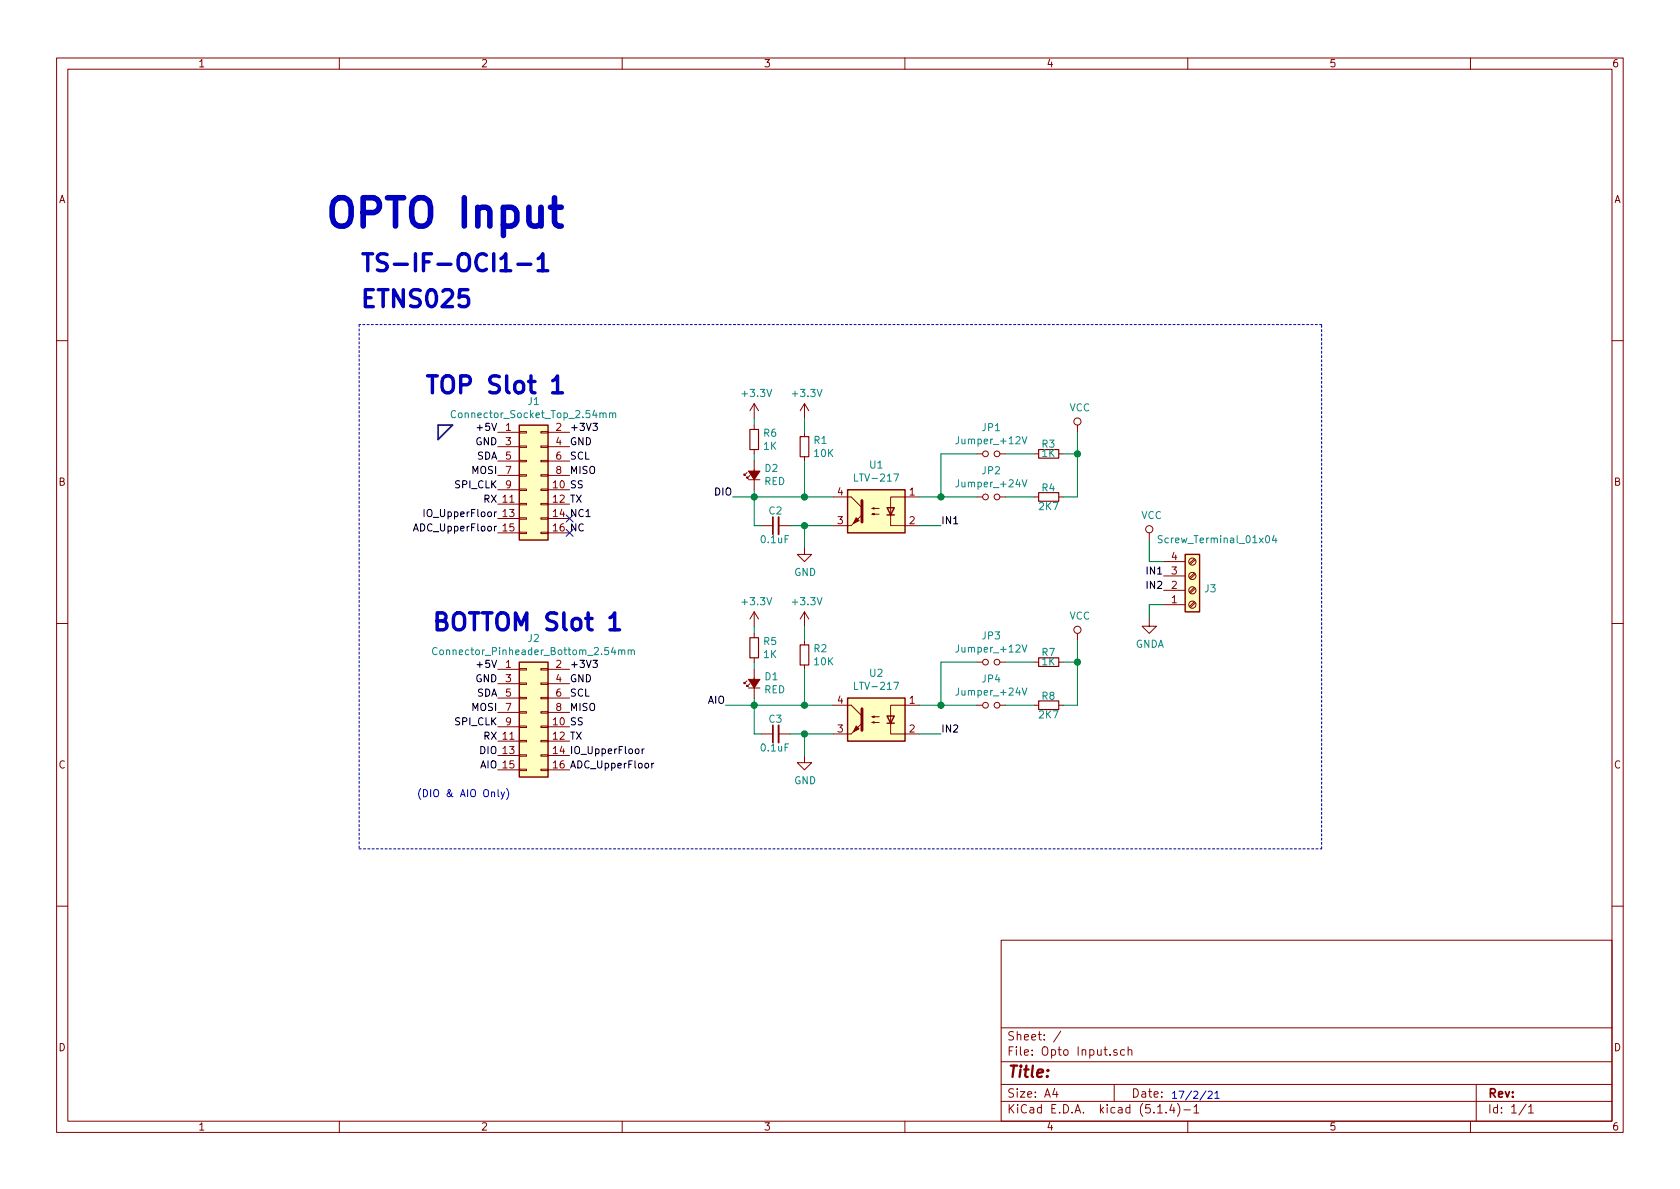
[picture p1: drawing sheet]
<svg xmlns="http://www.w3.org/2000/svg" width="297mm" height="210mm" viewBox="0 0 297 210" stroke-linecap="round" stroke-linejoin="round" font-family="sans-serif">
<g fill="none" stroke="#840000" stroke-width=".18">
<path d="M10 10.3h277v189.9h-277zM12 12.2h273v186.1h-273zM60 10.3v1.9M110 10.3v1.9M160 10.3v1.9M210 10.3v1.9M260 10.3v1.9M10 60.2h2M88 76.4h3.8M88 79h3.8M91.8 78.9h1.3v.2h-1.3zM91.8 76.3h1.3v.3h-1.3z"/>
<path d="M95.6 78.9h1.3v.2h-1.3zM95.6 76.3h1.3v.3h-1.3zM96.9 76.4h3.8M96.9 79h3.8M133.3 71.4v2.5M133.3 75.2v.7M133.3 79.5v.8M133.3 71.4l-.7 1.2M133.3 71.4l.8 1.2M142.2 71.4v2.5M142.2 76.4v.8M142.2 71.4l-.7 1.2"/>
<path d="M142.2 71.4l.8 1.2M190.5 75.2v1.2M285 60.2h2M88 86.6h3.8M88 89.1h3.8M88 91.7h3.8M88 94.2h3.8M88 81.5h3.8M88 84.1h3.8M91.8 89h1.3v.3h-1.3zM91.8 91.6h1.3v.2h-1.3zM91.8 94.1h1.3v.3h-1.3z"/>
<path d="M91.8 86.5h1.3v.2h-1.3zM91.8 81.4h1.3v.3h-1.3zM91.8 83.9h1.3v.3h-1.3zM95.6 89h1.3v.3h-1.3zM95.6 91.6h1.3v.2h-1.3zM95.6 94.1h1.3v.3h-1.3zM95.6 86.5h1.3v.2h-1.3zM95.6 81.4h1.3v.3h-1.3zM95.6 83.9h1.3v.3h-1.3zM96.9 86.6h3.8M96.9 89.1h3.8M96.9 91.7h3.8"/>
<path d="M96.9 94.2h3.8M96.9 81.5h3.8M96.9 84.1h3.8M132.1 83.6l-.5 .5v-.3v.3h.2M132.3 84.8h2.1M132.6 84.1l-.5 .5v-.3v.3h.2M133.3 81.5v5.1M134.6 93h2.1M137.7 93h2M142.2 96.8v1.2h1.3l-1.3 1.3-1.2-1.3h1.2M142.2 80.8v.7M147.3 87.9h3.2l1.9 1.9"/>
<path d="M147.3 93h3.2M154.2 90.9l.4-.1v.3l-.4-.2h1.2M154.2 89.9l.4-.1v.2l-.4-.1h1.2M157.5 91.1v1.9h5.1M162.6 87.9h-5.1v3.3M172.7 80.3h1M172.7 87.9h1M176.8 80.3h1M176.8 87.9h1M182.9 80.3h.7M182.9 87.9h.7M187.2 80.3h.8"/>
<path d="M187.2 87.9h.8M203.2 94.2v1.3M205.7 99.3h3.8M211.2 98.8l-.9 .8M211.3 99l-.8 .8M10 110.3h2M88 118.4h3.8M91.8 118.2h1.3v.3h-1.3zM95.6 118.2h1.3v.3h-1.3zM96.9 118.4h3.8M133.3 108.2v2.5M133.3 112v.8"/>
<path d="M133.3 116.3v.8M133.3 118.4v5M133.3 108.2l-.7 1.3M133.3 108.2l.8 1.3M142.2 108.2v2.5M142.2 113.3v.7M142.2 117.6v.8M142.2 108.2l-.7 1.3M142.2 108.2l.8 1.3M172.7 117.1h1M176.8 117.1h1M182.9 117.1h.7"/>
<path d="M187.2 117.1h.8M190.5 112v1.3M203.2 109.5v1.2h1.3l-1.3 1.3-1.3-1.3h1.3M205.7 106.9h3.8M205.7 104.4h3.8M205.7 101.8h3.8M211.2 101.3l-.9 .9M211.2 103.9l-.9 .8M211.2 106.4l-.9 .9M211.3 101.5l-.8 .9M211.3 104.1l-.8 .8M211.3 106.6l-.8 .8"/>
<path d="M285 110.3h2M88 128.5h3.8M88 131.1h3.8M88 133.6h3.8M88 136.1h3.8M88 120.9h3.8M88 123.4h3.8M88 126h3.8M91.8 130.9h1.3v.3h-1.3zM91.8 133.5h1.3v.2h-1.3zM91.8 136h1.3v.3h-1.3zM91.8 128.4h1.3v.2h-1.3z"/>
<path d="M91.8 123.3h1.3v.3h-1.3zM91.8 120.8h1.3v.2h-1.3zM91.8 125.9h1.3v.2h-1.3zM95.6 130.9h1.3v.3h-1.3zM95.6 133.5h1.3v.2h-1.3zM95.6 136h1.3v.3h-1.3zM95.6 128.4h1.3v.2h-1.3zM95.6 123.3h1.3v.3h-1.3zM95.6 120.8h1.3v.2h-1.3zM95.6 125.9h1.3v.2h-1.3zM96.9 128.5h3.8M96.9 131.1h3.8"/>
<path d="M96.9 133.6h3.8M96.9 136.1h3.8M96.9 120.9h3.8M96.9 123.4h3.8M96.9 126h3.8M132.1 120.4l-.5 .5v-.3v.3h.2M132.3 121.7h2.1M132.6 120.9l-.5 .5v-.2v.2h.2M134.6 129.8h2.1M137.7 129.8h2M142.2 133.6v1.3h1.3l-1.3 1.2-1.2-1.2h1.2M147.3 124.7h3.2l1.9 1.9"/>
<path d="M147.3 129.8h3.2M154.2 127.8l.4-.2v.3l-.4-.1h1.2M154.2 126.7l.4-.1v.3l-.4-.2h1.2M157.5 127.9v1.9h5.1M162.6 124.7h-5.1v3.3M172.7 124.7h1M176.8 124.7h1M182.9 124.7h.7M187.2 124.7h.8M10 160.2h2M177 166.3h108v32h-108zM285 160.2h2"/>
<path d="M60 198.3v1.9M110 198.3v1.9M160 198.3v1.9M177 194.8h108M177 191.8h108M177 187.8h108M177 181.8h108M186.5 192.5l-.4 1h1M186.8 193v1M187.6 182.3l-1.3 2M197 191.8v3M197.5 185.7a.37 .37 0 0 0-.6 .1l.1 .2 .5 .2 .1 .1-.3 .3-.4-.1"/>
<path d="M198.8 185.7l-.4-.1-.3 .3 .1 .6 .2 .1 .4-.1M199.5 185.7a.37 .37 0 0 1 .6 .1v.8M199.5 185.1v1.5M204.7 196.8h.8M206.2 196.7v.1M207.2 195.2l-.4 1.1h.9M207.5 195.8v1M208.2 195.1a1.71 1.71 0 0 1 0 2.3M209.3 196.3h1.2M210 198.3v1.9M211.1 195.8l.4-.5v1.5M211.1 196.8h.9"/>
<path d="M260 198.3v1.9M261 191.8v6.5M269.8 195.2l-1.2 2M270.3 195.8l.4-.5v1.5M270.3 196.8h.8"/>
<circle cx="190.5" cy="74.5" r=".63"/>
<circle cx="174.2" cy="87.9" r=".51"/>
<circle cx="174.2" cy="80.3" r=".51"/>
<circle cx="176.3" cy="80.3" r=".51"/>
<circle cx="176.3" cy="87.9" r=".51"/>
<circle cx="203.2" cy="93.6" r=".63"/>
<circle cx="210.8" cy="99.3" r=".63"/>
<circle cx="174.2" cy="117.1" r=".51"/>
<circle cx="176.3" cy="117.1" r=".51"/>
<circle cx="190.5" cy="111.4" r=".63"/>
<circle cx="210.8" cy="106.9" r=".63"/>
<circle cx="210.8" cy="101.8" r=".63"/>
<circle cx="210.8" cy="104.4" r=".63"/>
<circle cx="174.2" cy="124.7" r=".51"/>
<circle cx="176.3" cy="124.7" r=".51"/>
</g>
<g fill="#840000" stroke="#840000" stroke-width=".18">
<path d="M132.3 83.3h2.1l-1.1 1.5z"/>
<path d="M132.3 120.1h2.1l-1.1 1.6z"/>
<path d="M150.5 129.8l1.9-1.9z"/>
<path d="M151.4 128.4l.5 .5-1 .5z"/>
<path d="M150.5 93l1.9-1.9z"/>
<path d="M151.4 91.6l.5 .5-1 .5z"/>
</g>
<path d="M132.6 75.9h1.5v3.6h-1.5zM141.5 77.2h1.5v3.6h-1.5zM183.6 79.5h3.6v1.5h-3.6zM183.6 87.1h3.6v1.5h-3.6zM132.6 112.8h1.5v3.5h-1.5zM141.5 114h1.5v3.6h-1.5zM183.6 116.3h3.6v1.6h-3.6zM183.6 123.9h3.6v1.6h-3.6z" fill="none" stroke="#840000" stroke-width=".2"/>
<g fill="none" stroke="#008484" stroke-width=".18">
<path d="M80.6 72.7a.51 .51 0 0 0-.7 0 .51 .51 0 0 0-.1 .6 .46 .46 0 0 0 .2 .5 .46 .46 0 0 0 .6-.1M106.6 73.2l.2-.2 .3 .1 .1 .8M107.8 73.1l.1-.1 .4 .1v.8M107.8 73v.9M108.3 73.2l.2-.2 .3 .1 .1 .8M180.7 77.2l.5 1.3 .4-1.3M158 83.8h.9l-.6 1.3M180.7 84.8l.5 1.3 .4-1.3M205.5 94.8l-.5-.1-.2 .1 .1 .5 .5 .2 .1 .3-.2 .2-.5-.1M225.3 94.7l-.3 .8h.8M225.6 95.1v.9M77.3 114.6a.6 .6 0 0 0-.9 .4 .6 .6 0 0 0 .6 .8l.3-.2"/>
<path d="M109.4 115.1l.2-.2 .3 .1v.8M109.9 115.1l.2-.2 .3 .1 .1 .8M111.1 115.1l.2-.2 .3 .1v.8M111.1 114.9v.9M111.6 115.1l.2-.2 .3 .1 .1 .8M180.7 114l.5 1.3 .4-1.3M158 120.6h.9l-.6 1.3M180.7 121.7l.5 1.2 .4-1.2"/>
</g>
<g fill="#ffffc2" stroke="#ffffc2" stroke-width=".18">
<path d="M149.9 123.4h10.1v7.7h-10.1z"/>
<path d="M149.9 86.6h10.1v7.6h-10.1z"/>
<path d="M209.5 98h2.6v10.2h-2.6z"/>
<path d="M91.8 75.2h5.1v20.3h-5.1z"/>
<path d="M91.8 117.1h5.1v20.3h-5.1z"/>
</g>
<path d="M91.8 75.2h5.1v20.3h-5.1zM149.9 86.6h10.1v7.6h-10.1zM156.8 89.8h1.3l-.6 1.3zM156.8 91.1h1.3M209.5 98h2.6v10.2h-2.6zM91.8 117.1h5.1v20.3h-5.1zM149.9 123.4h10.1v7.7h-10.1zM156.8 126.6h1.3l-.6 1.3zM156.8 127.9h1.3" fill="none" stroke="#840000" stroke-width=".25"/>
<path d="M152.4 88.5v3.8M152.4 125.3v3.9" fill="none" stroke="#840000" stroke-width=".51"/>
<path d="M137.7 91.4v3.1M137.7 128.3v3" fill="none" stroke="#840000" stroke-width=".33"/>
<path d="M136.7 91.4v3.1M136.7 128.3v3" fill="none" stroke="#840000" stroke-width=".3"/>
<path d="M63.5 57.4v92.7M233.7 57.4h-170.2M63.5 150.1h170.2M233.7 150.1v-92.7" fill="none" stroke="#0000c2" stroke-width=".18" stroke-dasharray=".4 .4"/>
<path d="M77.5 75.2h2.5l-2.5 2.5z" fill="none" stroke="#000084" stroke-width=".3"/>
<g fill="none" stroke="#008400" stroke-width=".18">
<path d="M133.3 73.9v1.3M142.2 73.9v2.5M190.5 76.4v11.5h-2.5M129.5 87.9h17.8M133.3 80.3v1.2M133.3 86.6v6.4h1.3M139.7 93h7.6M142.2 81.5v6.4M142.2 93v3.8M162.6 87.9h10.1M162.6 93h3.8M172.7 80.3h-6.3v7.6"/>
<path d="M177.8 87.9h5.1M177.8 80.3h5.1M188 80.3h2.5M203.2 95.5v3.8h2.5M133.3 110.7v1.3M133.3 117.1v1.3M142.2 110.7v2.6M142.2 118.4v6.3M172.7 117.1h-6.3v7.6M177.8 117.1h5.1M188 117.1h2.5M190.5 113.3v11.4h-2.5"/>
<path d="M205.7 106.9h-2.5v2.6M128.3 124.7h19M133.3 123.4v6.4h1.3M139.7 129.8h7.6M142.2 129.8v3.8M162.6 124.7h10.1M162.6 129.8h3.8M177.8 124.7h5.1"/>
</g>
<path d="M104.8 74.8h.8l-.4 .5 .4 .2v.5l-.2 .1-.6-.1M75 90.1v1.3M104.8 116.8h.8l-.4 .4 .4 .2v.5l-.2 .1-.6-.1M113.5 132.4v.9M113.9 132.4l-.4 .3M115.2 135v.8M115.6 135h-.3l-.1 .2" fill="none" stroke="#000" stroke-width=".18"/>
<path d="M88.6 47.9h1.7M91.6 46.7h2.3M95.1 45.7l.6-.4 .3-.4v3M95.1 47.9h1.8M97.7 67.3l.3-.1 .6-.7v3M97.7 69.5h1.7M107.8 109.2l.6-.4 .3-.4v3M107.8 111.4h1.8" fill="none" stroke="#0000c2" stroke-width=".61"/>
<path d="M88.1 139.6v1.1l.1 .2M89.6 139.4a1.4 1.4 0 0 1 0 2M88.6 140l.3 .9M89.2 140l-.4 1.2-.2 .1M213.2 192.9l-1 1.6M213.6 193.1l.5-.1 .2 .3v.2l-.8 .7h.8M214.8 193.3l.4-.3v1.2M214.8 194.2h.7" fill="none" stroke="#0000c2" stroke-width=".18"/>
<path d="M97.3 36.6h1.9M98 35v4.3l.3 .4 .5 .3h.4" fill="none" stroke="#0000c2" stroke-width=".99"/>
<g fill="#008400" stroke="#008400" stroke-width=".25">
<circle cx="142.2" cy="87.9" r=".51"/>
<circle cx="166.4" cy="87.9" r=".51"/>
<circle cx="142.2" cy="129.8" r=".51"/>
<circle cx="190.5" cy="80.3" r=".51"/>
<circle cx="133.4" cy="124.7" r=".51"/>
<circle cx="190.5" cy="117.1" r=".51"/>
<circle cx="142.2" cy="124.7" r=".51"/>
<circle cx="166.4" cy="124.7" r=".51"/>
<circle cx="142.2" cy="93" r=".51"/>
<circle cx="133.4" cy="87.9" r=".51"/>
</g>
<path d="M100.1 93.6l1.2 1.2M100.1 91.1l1.2 1.2M101.3 93.6l-1.2 1.2M101.3 91.1l-1.2 1.2" fill="none" stroke="#000084" stroke-width=".18"/>
<text font-size="7" fill="#0000c2" x="57.1" y="40.2">OPTO Input</text>
<g font-size="4.2" fill="#0000c2">
<text x="63.5" y="48">TS-IF-OCI1-1</text>
<text x="63.5" y="54.4">ETNS025</text>
<text x="74.9" y="69.6">TOP Slot 1</text>
<text x="76.2" y="111.5">BOTTOM Slot 1</text>
</g>
<text font-size="2.8" fill="#840000" x="178" y="190.5">Title:</text>
<g font-size="2.1" fill="#840000">
<text x="178" y="184">Sheet: /</text>
<text x="178" y="186.7">File: Opto Input.sch</text>
<text x="178" y="196.9">KiCad E.D.A. kicad (5.1.4)-1</text>
<text x="178" y="194.1">Size: A4</text>
<text x="200" y="194.1">Date:</text>
<text x="263" y="194.1">Rev:</text>
<text x="263" y="196.9">Id: 1/1</text>
</g>
<g font-size="1.8" fill="#840000">
<text x="35" y="11.9">1</text>
<text x="85" y="11.9">2</text>
<text x="135" y="11.9">3</text>
<text x="185" y="11.9">4</text>
<text x="235" y="11.9">5</text>
<text x="285" y="11.9">6</text>
<text x="10.4" y="35.9">A</text>
<text x="285.4" y="35.9">A</text>
<text x="89.4" y="76.2">1</text>
<text x="98.3" y="76.2">2</text>
<text x="89.4" y="78.7">3</text>
<text x="89.4" y="81.3">5</text>
<text x="89.4" y="83.8">7</text>
<text x="98.3" y="78.7">4</text>
<text x="98.3" y="81.3">6</text>
<text x="98.3" y="83.8">8</text>
<text x="10.4" y="85.9">B</text>
<text x="89.4" y="86.4">9</text>
<text x="148.1" y="87.6">4</text>
<text x="160.8" y="87.6">1</text>
<text x="285.4" y="85.9">B</text>
<text x="89" y="91.4">13</text>
<text x="89" y="94">15</text>
<text x="148.1" y="92.7">3</text>
<text x="160.8" y="92.7">2</text>
<text x="207.2" y="101.6">3</text>
<text x="207.2" y="99.1">4</text>
<text x="207.2" y="106.7">1</text>
<text x="207.2" y="104.1">2</text>
<text x="89.4" y="118.1">1</text>
<text x="98.3" y="118.1">2</text>
<text x="89.4" y="120.6">3</text>
<text x="89.4" y="123.2">5</text>
<text x="89.4" y="125.7">7</text>
<text x="98.3" y="120.6">4</text>
<text x="98.3" y="123.2">6</text>
<text x="98.3" y="125.7">8</text>
<text x="148.1" y="124.5">4</text>
<text x="160.8" y="124.5">1</text>
<text x="89.4" y="128.3">9</text>
<text x="148.1" y="129.5">3</text>
<text x="160.8" y="129.5">2</text>
<text x="10.4" y="135.9">C</text>
<text x="285.4" y="135.9">C</text>
<text x="10.4" y="185.9">D</text>
<text x="285.4" y="185.9">D</text>
<text x="35" y="199.9">1</text>
<text x="85" y="199.9">2</text>
<text x="135" y="199.9">3</text>
<text x="185" y="199.9">4</text>
<text x="235" y="199.9">5</text>
<text x="285" y="199.9">6</text>
</g>
<g font-size="1.8" fill="#008484">
<text x="93.4" y="71.6">J1</text>
<text x="131.4" y="70.2">+3.3V</text>
<text x="140.3" y="70.2">+3.3V</text>
<text x="80.6" y="73.9">Connector_Socket_Top_2.54mm</text>
<text x="135.1" y="77.2">R6</text>
<text x="173.7" y="76.2">JP1</text>
<text x="189.1" y="72.7">VCC</text>
<text x="135.1" y="79.5">1K</text>
<text x="135.3" y="83.5">D2</text>
<text x="143.9" y="78.5">R1</text>
<text x="144" y="80.8">10K</text>
<text x="153.8" y="82.8">U1</text>
<text x="169.5" y="78.6">Jumper_+12V</text>
<text x="173.7" y="83.9">JP2</text>
<text x="184.3" y="79.2">R3</text>
<text x="184.3" y="80.8">1K</text>
<text x="135.1" y="85.8">RED</text>
<text x="151.5" y="85.2">LTV-217</text>
<text x="169.5" y="86.2">Jumper_+24V</text>
<text x="184.3" y="86.9">R4</text>
<text x="136" y="91">C2</text>
<text x="183.8" y="90.2">2K7</text>
<text x="201.8" y="91.8">VCC</text>
<text x="134.7" y="96.1">0.1uF</text>
<text x="140.4" y="101.8">GND</text>
<text x="205.5" y="96.1">Screw_Terminal_01x04</text>
<text x="131.4" y="107">+3.3V</text>
<text x="140.3" y="107">+3.3V</text>
<text x="213.1" y="104.7">J3</text>
<text x="93.4" y="113.5">J2</text>
<text x="173.7" y="113.1">JP3</text>
<text x="189.1" y="109.6">VCC</text>
<text x="77.8" y="115.8">Connector_Pinheader_Bottom_2.54mm</text>
<text x="135.1" y="114.1">R5</text>
<text x="135.1" y="116.4">1K</text>
<text x="143.9" y="115.3">R2</text>
<text x="144" y="117.6">10K</text>
<text x="153.8" y="119.7">U2</text>
<text x="169.5" y="115.4">Jumper_+12V</text>
<text x="184.3" y="116">R7</text>
<text x="184.3" y="117.6">1K</text>
<text x="200.7" y="114.5">GNDA</text>
<text x="135.1" y="122.6">RED</text>
<text x="135.3" y="120.3">D1</text>
<text x="151.5" y="122">LTV-217</text>
<text x="169.5" y="123">Jumper_+24V</text>
<text x="173.7" y="120.7">JP4</text>
<text x="184.3" y="123.7">R8</text>
<text x="136" y="127.8">C3</text>
<text x="183.8" y="127">2K7</text>
<text x="134.7" y="132.9">0.1uF</text>
<text x="140.4" y="138.7">GND</text>
</g>
<g font-size="1.8">
<text x="84.8" y="76.2">+5V</text>
<text x="100.7" y="76.2">+3V3</text>
<text x="83.5" y="83.8">MOSI</text>
<text x="84.1" y="78.7">GND</text>
<text x="84.3" y="81.3">SDA</text>
<text x="100.7" y="83.8">MISO</text>
<text x="100.7" y="78.7">GND</text>
<text x="100.7" y="81.3">SCL</text>
<text x="80.5" y="86.4">SPI_CLK</text>
<text x="85.5" y="88.9">RX 11</text>
<text x="97.8" y="86.4">10 SS</text>
<text x="97.8" y="88.9">12 TX</text>
<text x="126.4" y="87.6">DIO</text>
<text x="73.7" y="94">ADC_UpperFloor</text>
<text x="75.6" y="91.4">IO_UpperFloor</text>
<text x="97.8" y="91.4">14 NC1</text>
<text x="97.8" y="94">16 NC</text>
<text x="166.4" y="92.7">IN1</text>
<text x="203" y="101.6">IN1</text>
<text x="203" y="104.1">IN2</text>
<text x="84.8" y="118.1">+5V</text>
<text x="100.7" y="118.1">+3V3</text>
<text x="83.5" y="125.7">MOSI</text>
<text x="84.1" y="120.6">GND</text>
<text x="84.3" y="123.2">SDA</text>
<text x="100.7" y="120.6">GND</text>
<text x="100.7" y="123.2">SCL</text>
<text x="100.7" y="125.7">MISO</text>
<text x="125.1" y="124.5">AIO</text>
<text x="80.5" y="128.3">SPI_CLK</text>
<text x="85.5" y="130.8">RX 11</text>
<text x="97.8" y="128.3">10 SS</text>
<text x="97.8" y="130.8">12 TX</text>
<text x="166.4" y="129.5">IN2</text>
<text x="84.9" y="135.9">AIO 15</text>
<text x="84.9" y="133.3">DIO 13</text>
<text x="97.8" y="133.3">14 IO_UpperFloor</text>
<text x="97.8" y="135.9">16 ADC_UpperFloor</text>
</g>
<g font-size="1.8" fill="#0000c2">
<text x="73.7" y="141">(DIO &amp; AIO Only)</text>
<text x="207" y="194.3">17/2/21</text>
</g>
</svg>
